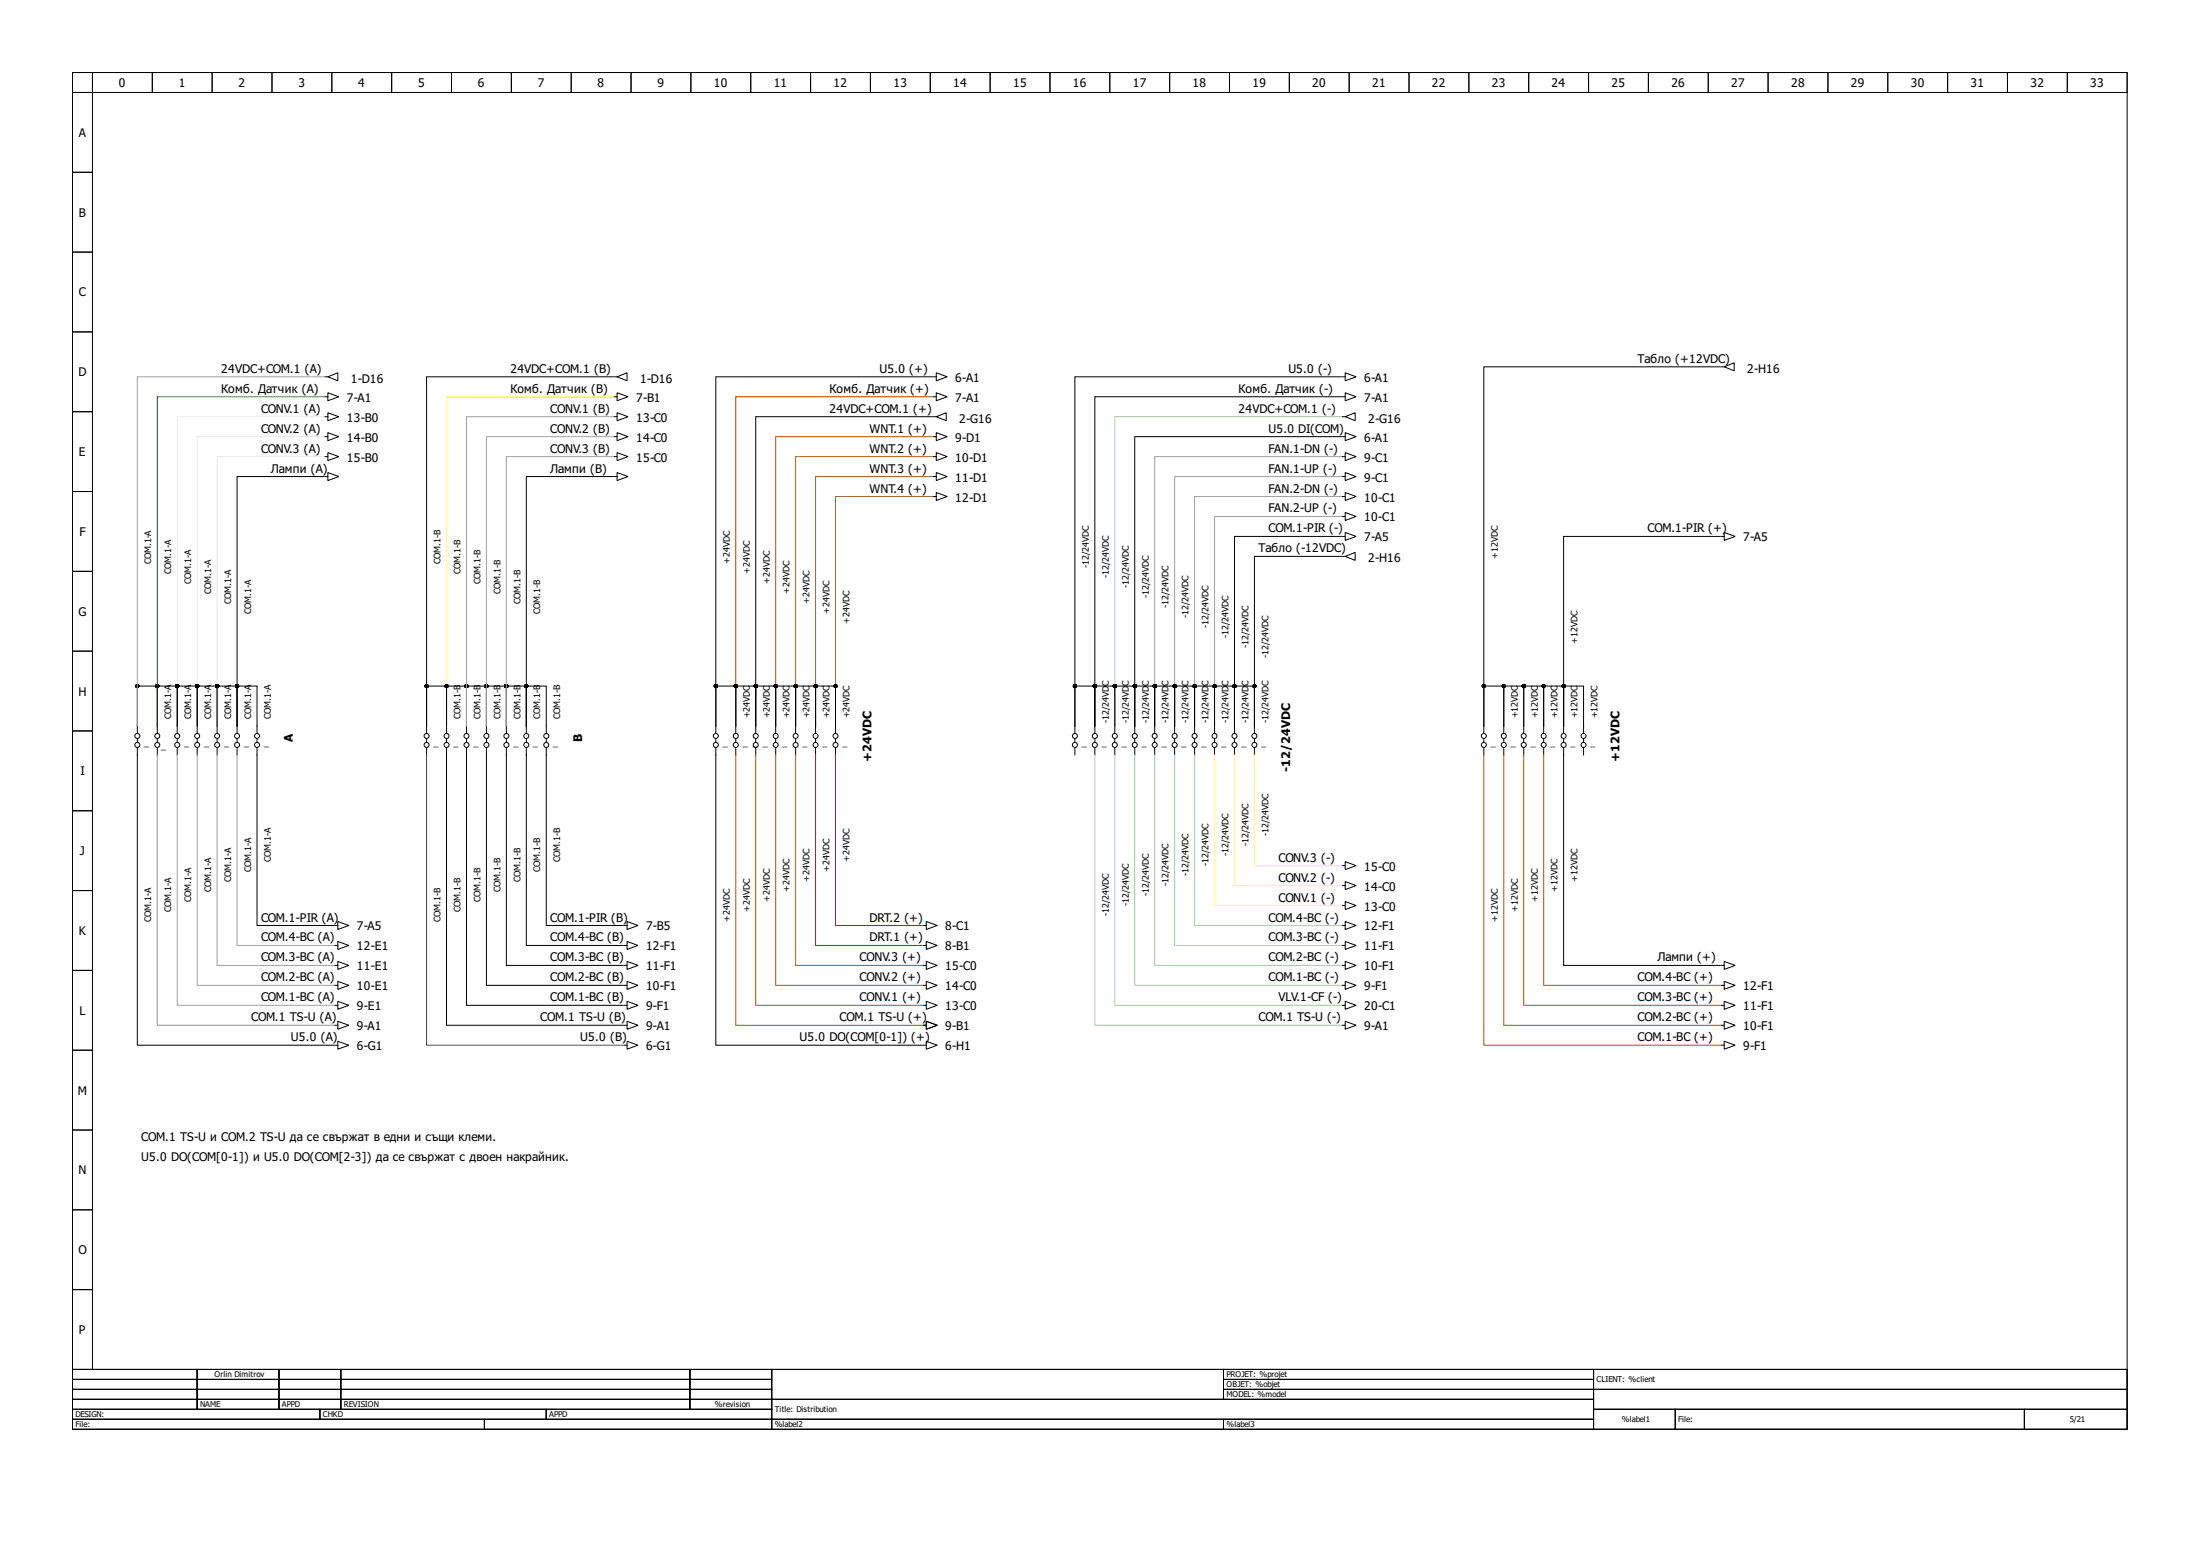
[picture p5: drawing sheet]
<svg xmlns="http://www.w3.org/2000/svg" width="297mm" height="210mm" viewBox="0 0 297 210" stroke-linecap="round" stroke-linejoin="round" font-family="sans-serif">
<g fill="none" stroke="#000" stroke-width=".14">
<path d="M9.8 9.8h277.4v175.1h-277.4zM9.8 9.8h2.7v2.7h-2.7zM9.8 12.5h2.7v10.8h-2.7zM12.5 9.8h8.1v2.7h-8.1zM20.6 9.8h8v2.7h-8zM28.6 9.8h8.1v2.7h-8.1zM36.7 9.8h8.1v2.7h-8.1zM44.8 9.8h8.1v2.7h-8.1zM52.9 9.8h8.1v2.7h-8.1zM61 9.8h8v2.7h-8zM69 9.8h8.1v2.7h-8.1zM77.1 9.8h8.1v2.7h-8.1z"/>
<path d="M85.2 9.8h8.1v2.7h-8.1zM93.3 9.8h8.1v2.7h-8.1zM101.4 9.8h8v2.7h-8zM109.4 9.8h8.1v2.7h-8.1zM117.5 9.8h8.1v2.7h-8.1zM125.6 9.8h8.1v2.7h-8.1zM133.7 9.8h8.1v2.7h-8.1zM141.8 9.8h8v2.7h-8zM149.8 9.8h8.1v2.7h-8.1zM157.9 9.8h8.1v2.7h-8.1zM166 9.8h8.1v2.7h-8.1zM174.1 9.8h8.1v2.7h-8.1z"/>
<path d="M182.2 9.8h8v2.7h-8zM190.2 9.8h8.1v2.7h-8.1zM198.3 9.8h8.1v2.7h-8.1zM206.4 9.8h8.1v2.7h-8.1zM214.5 9.8h8.1v2.7h-8.1zM222.6 9.8h8v2.7h-8zM230.6 9.8h8.1v2.7h-8.1zM238.7 9.8h8.1v2.7h-8.1zM246.8 9.8h8.1v2.7h-8.1zM254.9 9.8h8.1v2.7h-8.1zM263 9.8h8v2.7h-8zM271 9.8h8.1v2.7h-8.1z"/>
<path d="M279.1 9.8h8.1v2.7h-8.1zM9.8 23.3h2.7v10.7h-2.7zM9.8 34h2.7v10.8h-2.7zM9.8 44.8h2.7v10.8h-2.7zM9.8 55.6h2.7v10.7h-2.7zM43.9 56.2h.4M43.9 53.6h.4M43.9 50.9h.4M43.9 58.9h.4M44.3 55.7l1.4 .5-1.4 .6zM44.3 53l1.4 .6-1.4 .5zM44.3 50.9l1.3-.6v1.1z"/>
<path d="M44.3 58.4l1.4 .5-1.4 .6zM82.8 50.9h-25.2v47.1M82.9 56.2h.4M82.9 53.6h.4M82.9 50.9h.4M82.9 58.9h.4M83.3 50.9l1.4-.6v1.1zM83.3 53l1.5 .6-1.5 .5zM83.3 58.4l1.5 .5-1.5 .6zM83.3 55.7l1.5 .5-1.5 .6zM125.9 56.2h-23.9v41.8M125.9 50.9h-29.3v47.1"/>
<path d="M126 56.2h.4M126 53.6h.4M126 50.9h.4M126 58.9h.4M126.4 50.3l1.5 .6-1.5 .5zM126.4 53l1.5 .6-1.5 .5zM126.4 58.4l1.5 .5-1.5 .6zM126.4 56.2l1.4-.5v1.1zM181.1 58.9h-27.9v39.1M181.1 50.9h-36v47.1M181.1 53.6h-33.3v44.4M181.2 56.2h.4"/>
<path d="M181.2 53.6h.4M181.2 50.9h.4M181.2 58.9h.4M181.6 50.3l1.5 .6-1.5 .5zM181.6 56.2l1.4-.5v1.1zM181.6 53l1.5 .6-1.5 .5zM181.6 58.4l1.5 .5-1.5 .6zM232.3 49.5h-32v48.5M232.4 49.5h.4M232.8 49.5l1.3-.5v1.1zM9.8 66.3h2.7v10.8h-2.7zM9.8 77.1h2.7v10.8h-2.7z"/>
<path d="M43.7 64.3h-11.7v33.7M43.9 61.6h.4M43.9 64.3h.4M44.3 63.8l1.4 .5-1.4 .6zM44.3 61.1l1.4 .5-1.4 .6zM82.8 64.3h-11.7v33.7M82.9 61.6h.4M82.9 64.3h.4M83.3 61.1l1.5 .5-1.5 .6zM83.3 63.8l1.5 .5-1.5 .6zM126 61.6h.4M126 64.3h.4"/>
<path d="M126 67h.4M126.4 61.1l1.5 .5-1.5 .6zM126.4 63.8l1.5 .5-1.5 .6zM126.4 66.5l1.5 .5-1.5 .6zM181.1 72.4h-14.4v25.6M181.1 75.1h-11.7v22.9M181.2 61.6h.4M181.2 64.3h.4M181.2 75.1h.4M181.2 72.4h.4M181.2 67h.4M181.2 69.7h.4"/>
<path d="M181.6 61.1l1.5 .5-1.5 .6zM181.6 75.1l1.4-.5v1zM181.6 71.9l1.5 .5-1.5 .5zM181.6 63.8l1.5 .5-1.5 .6zM181.6 69.2l1.5 .5-1.5 .6zM181.6 66.5l1.5 .5-1.5 .6zM232.3 72.4h-21.2v25.6M232.4 72.4h.4M232.8 71.9l1.5 .5-1.5 .5zM9.8 87.9h2.7v10.8h-2.7zM9.8 98.7h2.7v10.7h-2.7zM18.5 99.7v.5"/>
<path d="M21.2 98v-5.4h2.7v5.4M21.2 98v-5.4h-2.7v6.3M21.2 98v.9M21.2 99.7v.5M23.9 98v-5.4h2.7v5.4M23.9 98v.9M23.9 99.7v.5M26.6 98v-5.4h2.7v5.4M26.6 98v.9M26.6 99.7v.5M29.3 98v-5.4h2.7v5.4M29.3 98v.9"/>
<path d="M29.3 99.7v.5M32 98v-5.4h2.7v6.3M32 98v.9M32 99.7v.5M34.7 99.7v.5M57.6 98v-5.4h2.7v5.4M57.6 98v.9M57.6 99.7v.5M60.3 98v-5.4h2.7v5.4M60.3 98v.9M60.3 99.7v.5M63 98v-5.4h2.7v5.4"/>
<path d="M63 98v.9M63 99.7v.5M65.7 98v-5.4h2.7v5.4M65.7 98v.9M65.7 99.7v.5M68.4 98v-5.4h2.7v5.4M68.4 98v.9M68.4 99.7v.5M71.1 98v-5.4h2.7v6.3M71.1 98v.9M71.1 99.7v.5M73.8 99.7v.5"/>
<path d="M96.6 98v-5.4h2.7v5.4M96.6 98v.9M96.6 99.7v.5M99.3 98v.9M99.3 99.7v.5M99.3 98v-5.4h2.7v5.4M102 98v-5.4h2.7v5.4M102 98v.9M102 99.7v.5M104.7 98v-5.4h2.7v5.4M104.7 98v.9M104.7 99.7v.5"/>
<path d="M107.4 98v.9M107.4 99.7v.5M107.4 98v-5.4h2.7v5.4M110.1 98v-5.4h2.7v6.3M110.1 98v.9M110.1 99.7v.5M112.8 99.7v.5M145.1 98v-5.4h2.7v5.4M145.1 98v.9M145.1 99.7v.5M147.8 98v.9M147.8 99.7v.5"/>
<path d="M147.8 98v-5.4h2.7v5.4M150.5 98v.9M150.5 99.7v.5M150.5 98v-5.4h2.7v5.4M153.2 98v-5.4h2.7v5.4M153.2 98v.9M153.2 99.7v.5M155.9 98v.9M155.9 99.7v.5M155.9 98v-5.4h2.7v5.4M158.6 98v.9M158.6 99.7v.5"/>
<path d="M158.6 98v-5.4h2.7v5.4M161.3 98v-5.4h2.7v5.4M161.3 98v.9M161.3 99.7v.5M164 98v.9M164 99.7v.5M164 98v-5.4h2.7v5.4M166.7 98v.9M166.7 99.7v.5M166.7 98v-5.4h2.7v5.4M169.4 98v.9M169.4 99.7v.5"/>
<path d="M200.3 98v-5.4h2.7v5.4M200.3 98v.9M200.3 99.7v.5M203 98v-5.4h2.7v5.4M203 98v.9M203 99.7v.5M205.7 98v-5.4h2.7v5.4M205.7 98v.9M205.7 99.7v.5M208.4 98v-5.4h2.7v5.4M208.4 98v.9M208.4 99.7v.5"/>
<path d="M211.1 98v-5.4h2.7v6.3M211.1 98v.9M211.1 99.7v.5M213.8 99.7v.5M9.8 109.4h2.7v10.8h-2.7zM18.5 101v40.1h26.6M21.2 101v.9M23.9 101v.9M26.6 101v.9M29.3 101v.9M32 101v.9M34.7 101v23.9h10.4"/>
<path d="M57.6 101v.9M60.3 101v37.4h23.8M63 101v34.7h21.1M65.7 101v32h18.4M68.4 101v29.3h15.7M71.1 101v26.6h13M73.8 101v23.9h10.3M96.6 101v40.1h27.9M99.3 101v.9M102 101v.9M104.7 101v.9M107.4 101v.9"/>
<path d="M110.1 101v.9M112.8 101v.9M145.1 101v.9M147.8 101v.9M150.5 101v.9M153.2 101v.9M155.9 101v.9M158.6 101v.9M161.3 101v.9M164 101v.9M166.7 101v.9M169.4 101v.9"/>
<path d="M181.2 116.8h.4M181.2 119.5h.4M181.6 116.3l1.5 .5-1.5 .6zM181.6 119l1.5 .5-1.5 .6zM200.3 101v.9M203 101v.9M205.7 101v.9M208.4 101v.9M211.1 101v29.3h21.2M213.8 101v.9M9.8 120.2h2.7v10.8h-2.7zM9.8 131h2.7v10.8h-2.7z"/>
<path d="M45.2 124.9h.4M45.2 138.4h.4M45.2 135.7h.4M45.2 130.3h.4M45.2 127.6h.4M45.2 133h.4M45.6 137.9l1.5 .5-1.5 .5zM45.6 135.2l1.5 .5-1.5 .5zM45.6 129.8l1.5 .5-1.5 .6zM45.6 132.5l1.5 .5-1.5 .5zM45.6 127.1l1.5 .5-1.5 .6zM45.6 124.4l1.5 .5-1.5 .6z"/>
<path d="M84.3 124.9h.4M84.3 138.4h.4M84.3 135.7h.4M84.3 130.3h.4M84.3 127.6h.4M84.3 133h.4M84.7 135.2l1.4 .5-1.4 .5zM84.7 137.9l1.4 .5-1.4 .5zM84.7 124.4l1.4 .5-1.4 .6zM84.7 129.8l1.4 .5-1.4 .6zM84.7 132.5l1.4 .5-1.4 .5zM84.7 127.1l1.4 .5-1.4 .6z"/>
<path d="M124.7 124.9h.4M124.7 138.4h.4M124.7 135.7h.4M124.7 130.3h.4M124.7 127.6h.4M124.7 133h.4M125.1 124.4l1.4 .5-1.4 .6zM125.1 137.9l1.4 .5-1.4 .5zM125.1 127.1l1.4 .5-1.4 .6zM125.1 129.8l1.4 .5-1.4 .6zM125.1 132.5l1.4 .5-1.4 .5zM125.1 135.2l1.4 .5-1.4 .5z"/>
<path d="M181.2 124.9h.4M181.2 138.4h.4M181.2 135.7h.4M181.2 130.3h.4M181.2 127.6h.4M181.2 133h.4M181.2 122.2h.4M181.6 124.4l1.5 .5-1.5 .6zM181.6 137.9l1.5 .5-1.5 .5zM181.6 135.2l1.5 .5-1.5 .5zM181.6 127.1l1.5 .5-1.5 .6zM181.6 132.5l1.5 .5-1.5 .5z"/>
<path d="M181.6 129.8l1.5 .5-1.5 .6zM181.6 121.7l1.5 .5-1.5 .6zM232.4 138.4h.4M232.4 135.7h.4M232.4 130.3h.4M232.4 133h.4M232.8 137.9l1.5 .5-1.5 .5zM232.8 135.2l1.5 .5-1.5 .5zM232.8 132.5l1.5 .5-1.5 .5zM232.8 129.8l1.5 .5-1.5 .6zM9.8 141.8h2.7v10.7h-2.7zM9.8 152.5h2.7v10.8h-2.7z"/>
<path d="M45.2 141.1h.4M45.6 140.6l1.5 .5-1.5 .5zM84.3 141.1h.4M84.7 140.6l1.4 .5-1.4 .5zM124.7 141.1h.4M125.1 140.6l1.4 .5-1.4 .5zM232.4 141.1h.4M232.8 140.6l1.5 .5-1.5 .5zM9.8 163.3h2.7v10.8h-2.7zM9.8 174.1h2.7v10.8h-2.7zM9.8 184.9h277.4v8h-277.4zM9.8 184.9h16.8v1.3h-16.8z"/>
<path d="M9.8 186.2h16.8v1.3h-16.8zM9.8 187.5h16.8v1.4h-16.8zM9.8 188.9h16.8v1.3h-16.8zM9.8 190.2h33.4v1.4h-33.4zM9.8 191.6h55.6v1.3h-55.6zM26.6 184.9h11.1v1.3h-11.1zM26.6 186.2h11.1v1.3h-11.1zM26.6 187.5h11.1v1.4h-11.1zM26.6 188.9h11.1v1.3h-11.1zM37.7 184.9h8.3v1.3h-8.3zM37.7 186.2h8.3v1.3h-8.3zM37.7 187.5h8.3v1.4h-8.3z"/>
<path d="M37.7 188.9h8.3v1.3h-8.3zM43.2 190.2h30.6v1.4h-30.6zM46 184.9h47.1v1.3h-47.1zM46 186.2h47.1v1.3h-47.1zM46 187.5h47.1v1.4h-47.1zM46 188.9h47.1v1.3h-47.1zM65.4 191.6h38.8v1.3h-38.8zM73.8 190.2h30.4v1.4h-30.4zM93.1 184.9h11.1v1.3h-11.1zM93.1 186.2h11.1v1.3h-11.1zM93.1 187.5h11.1v1.4h-11.1zM93.1 188.9h11.1v1.3h-11.1z"/>
<path d="M104.2 184.9h61v4h-61zM104.2 188.9h111v2.7h-111zM104.2 191.6h61v1.3h-61zM165.2 184.9h50v1.3h-50zM165.2 186.2h50v1.3h-50zM165.2 187.5h50v1.4h-50zM165.2 191.6h50v1.3h-50zM215.2 184.9h72v2.6h-72zM215.2 187.5h72v2.7h-72zM215.2 190.2h11v2.7h-11zM226.2 190.2h47.1v2.7h-47.1zM273.3 190.2h13.9v2.7h-13.9z"/>
<circle cx="18.5" cy="99.3" r=".34"/>
<circle cx="21.2" cy="99.3" r=".34"/>
<circle cx="23.9" cy="99.3" r=".34"/>
<circle cx="26.6" cy="99.3" r=".34"/>
<circle cx="29.3" cy="99.3" r=".34"/>
<circle cx="32" cy="99.3" r=".34"/>
<circle cx="34.7" cy="99.3" r=".34"/>
<circle cx="57.6" cy="99.3" r=".34"/>
<circle cx="60.3" cy="99.3" r=".34"/>
<circle cx="63" cy="99.3" r=".34"/>
<circle cx="65.7" cy="99.3" r=".34"/>
<circle cx="68.4" cy="99.3" r=".34"/>
<circle cx="71.1" cy="99.3" r=".34"/>
<circle cx="73.8" cy="99.3" r=".34"/>
<circle cx="96.6" cy="99.3" r=".34"/>
<circle cx="99.3" cy="99.3" r=".34"/>
<circle cx="102" cy="99.3" r=".34"/>
<circle cx="104.7" cy="99.3" r=".34"/>
<circle cx="107.4" cy="99.3" r=".34"/>
<circle cx="110.1" cy="99.3" r=".34"/>
<circle cx="112.8" cy="99.3" r=".34"/>
<circle cx="145.1" cy="99.3" r=".34"/>
<circle cx="147.8" cy="99.3" r=".34"/>
<circle cx="150.5" cy="99.3" r=".34"/>
<circle cx="153.2" cy="99.3" r=".34"/>
<circle cx="155.9" cy="99.3" r=".34"/>
<circle cx="158.6" cy="99.3" r=".34"/>
<circle cx="161.3" cy="99.3" r=".34"/>
<circle cx="164" cy="99.3" r=".34"/>
<circle cx="166.7" cy="99.3" r=".34"/>
<circle cx="169.4" cy="99.3" r=".34"/>
<circle cx="200.3" cy="99.3" r=".34"/>
<circle cx="203" cy="99.3" r=".34"/>
<circle cx="205.7" cy="99.3" r=".34"/>
<circle cx="208.4" cy="99.3" r=".34"/>
<circle cx="211.1" cy="99.3" r=".34"/>
<circle cx="213.8" cy="99.3" r=".34"/>
<circle cx="18.5" cy="100.6" r=".34"/>
<circle cx="21.2" cy="100.6" r=".34"/>
<circle cx="23.9" cy="100.6" r=".34"/>
<circle cx="26.6" cy="100.6" r=".34"/>
<circle cx="29.3" cy="100.6" r=".34"/>
<circle cx="32" cy="100.6" r=".34"/>
<circle cx="34.7" cy="100.6" r=".34"/>
<circle cx="57.6" cy="100.6" r=".34"/>
<circle cx="60.3" cy="100.6" r=".34"/>
<circle cx="63" cy="100.6" r=".34"/>
<circle cx="65.7" cy="100.6" r=".34"/>
<circle cx="68.4" cy="100.6" r=".34"/>
<circle cx="71.1" cy="100.6" r=".34"/>
<circle cx="73.8" cy="100.6" r=".34"/>
<circle cx="96.6" cy="100.6" r=".34"/>
<circle cx="99.3" cy="100.6" r=".34"/>
<circle cx="102" cy="100.6" r=".34"/>
<circle cx="104.7" cy="100.6" r=".34"/>
<circle cx="107.4" cy="100.6" r=".34"/>
<circle cx="110.1" cy="100.6" r=".34"/>
<circle cx="112.8" cy="100.6" r=".34"/>
<circle cx="145.1" cy="100.6" r=".34"/>
<circle cx="147.8" cy="100.6" r=".34"/>
<circle cx="150.5" cy="100.6" r=".34"/>
<circle cx="153.2" cy="100.6" r=".34"/>
<circle cx="155.9" cy="100.6" r=".34"/>
<circle cx="158.6" cy="100.6" r=".34"/>
<circle cx="161.3" cy="100.6" r=".34"/>
<circle cx="164" cy="100.6" r=".34"/>
<circle cx="166.7" cy="100.6" r=".34"/>
<circle cx="169.4" cy="100.6" r=".34"/>
<circle cx="200.3" cy="100.6" r=".34"/>
<circle cx="203" cy="100.6" r=".34"/>
<circle cx="205.7" cy="100.6" r=".34"/>
<circle cx="208.4" cy="100.6" r=".34"/>
<circle cx="211.1" cy="100.6" r=".34"/>
<circle cx="213.8" cy="100.6" r=".34"/>
</g>
<path d="M43.7 50.9h-25.2v47.1M82.8 56.2h-19.8v41.8M82.8 58.9h-17.1v39.1M82.8 61.6h-14.4v36.4M181.1 69.7h-17.1v28.3M181.1 61.6h-25.2v36.4M181.1 64.3h-22.5v33.7M181.1 67h-19.8v31M23.9 101.9v33.8h21.2M26.6 101.9v31.1h18.5M29.3 101.9v28.4h15.8M32 101.9v25.7h13.1" fill="none" stroke="#a1a1a1" stroke-width=".14"/>
<path d="M181.1 56.2h-30.6v41.8M147.8 101.9v36.5h33.3M150.5 101.9v33.8h30.6M153.2 101.9v31.1h27.9M155.9 101.9v28.4h25.2M158.6 101.9v25.7h22.5M161.3 101.9v23h19.8" fill="none" stroke="#abd1ab" stroke-width=".14"/>
<g fill="#000" stroke="#000" stroke-width=".14">
<circle cx="18.5" cy="92.6" r=".2"/>
<circle cx="21.2" cy="92.6" r=".2"/>
<circle cx="23.9" cy="92.6" r=".2"/>
<circle cx="26.6" cy="92.6" r=".2"/>
<circle cx="29.3" cy="92.6" r=".2"/>
<circle cx="32" cy="92.6" r=".2"/>
<circle cx="57.6" cy="92.6" r=".2"/>
<circle cx="60.3" cy="92.6" r=".2"/>
<circle cx="63" cy="92.6" r=".2"/>
<circle cx="65.7" cy="92.6" r=".2"/>
<circle cx="68.4" cy="92.6" r=".2"/>
<circle cx="71.1" cy="92.6" r=".2"/>
<circle cx="96.6" cy="92.6" r=".2"/>
<circle cx="99.3" cy="92.6" r=".2"/>
<circle cx="102" cy="92.6" r=".2"/>
<circle cx="104.7" cy="92.6" r=".2"/>
<circle cx="107.4" cy="92.6" r=".2"/>
<circle cx="110.1" cy="92.6" r=".2"/>
<circle cx="112.8" cy="92.6" r=".2"/>
<circle cx="145.1" cy="92.6" r=".2"/>
<circle cx="147.8" cy="92.6" r=".2"/>
<circle cx="150.5" cy="92.6" r=".2"/>
<circle cx="153.2" cy="92.6" r=".2"/>
<circle cx="155.9" cy="92.6" r=".2"/>
<circle cx="158.6" cy="92.6" r=".2"/>
<circle cx="161.3" cy="92.6" r=".2"/>
<circle cx="164" cy="92.6" r=".2"/>
<circle cx="166.7" cy="92.6" r=".2"/>
<circle cx="169.4" cy="92.6" r=".2"/>
<circle cx="200.3" cy="92.6" r=".2"/>
<circle cx="203" cy="92.6" r=".2"/>
<circle cx="205.7" cy="92.6" r=".2"/>
<circle cx="208.4" cy="92.6" r=".2"/>
<circle cx="211.1" cy="92.6" r=".2"/>
</g>
<path d="M125.9 53.6h-26.6v44.4M110.1 101.9v25.7h14.4M112.8 101.9v23h11.7" fill="none" stroke="#f00" stroke-width=".14"/>
<path d="M125.9 58.9h-21.2v39.1M125.9 61.6h-18.5v36.4M125.9 67h-13.1v31M125.9 64.3h-15.8v33.7M99.3 101.9v36.5h25.2M102 101.9v33.8h22.5M104.7 101.9v31.1h19.8M107.4 101.9v28.4h17.1M200.3 101.9v39.2h32M203 101.9v36.5h29.3M205.7 101.9v33.8h26.6M208.4 101.9v31.1h23.9" fill="none" stroke="#a50" stroke-width=".14"/>
<path d="M82.8 53.6h-22.5v44.4M164 101.9v20.3h17.1M166.7 101.9v17.6h14.4M169.4 101.9v14.9h11.7" fill="none" stroke="#ff0" stroke-width=".14"/>
<path d="M43.7 56.2h-19.8v41.8M43.7 58.9h-17.1v39.1M43.7 61.6h-14.4v36.4" fill="none" stroke="#eaeaea" stroke-width=".14"/>
<path d="M21.2 101.9v36.5h23.9" fill="none" stroke="#939393" stroke-width=".14"/>
<path d="M43.7 53.6h-22.5v44.4" fill="none" stroke="#0a0" stroke-width=".14"/>
<path d="M57.6 101.9v39.2h26.5" fill="none" stroke="#00f" stroke-width=".14"/>
<g font-size="1.6">
<text x="16.1" y="11.7">0</text>
<text x="24.1" y="11.7">1</text>
<text x="32.2" y="11.7">2</text>
<text x="40.3" y="11.7">3</text>
<text x="48.4" y="11.7">4</text>
<text x="56.5" y="11.7">5</text>
<text x="64.5" y="11.7">6</text>
<text x="72.6" y="11.7">7</text>
<text x="80.7" y="11.7">8</text>
<text x="88.8" y="11.7">9</text>
<text x="96.4" y="11.7">10</text>
<text x="104.5" y="11.7">11</text>
<text x="112.5" y="11.7">12</text>
<text x="120.6" y="11.7">13</text>
<text x="128.7" y="11.7">14</text>
<text x="136.8" y="11.7">15</text>
<text x="144.9" y="11.7">16</text>
<text x="152.9" y="11.7">17</text>
<text x="161" y="11.7">18</text>
<text x="169.1" y="11.7">19</text>
<text x="177.2" y="11.7">20</text>
<text x="185.3" y="11.7">21</text>
<text x="193.3" y="11.7">22</text>
<text x="201.4" y="11.7">23</text>
<text x="209.5" y="11.7">24</text>
<text x="217.6" y="11.7">25</text>
<text x="225.7" y="11.7">26</text>
<text x="233.7" y="11.7">27</text>
<text x="241.8" y="11.7">28</text>
<text x="249.9" y="11.7">29</text>
<text x="258" y="11.7">30</text>
<text x="266.1" y="11.7">31</text>
<text x="274.1" y="11.7">32</text>
<text x="282.2" y="11.7">33</text>
<text x="10.7" y="18.5">A</text>
<text x="10.7" y="29.2">B</text>
<text x="10.7" y="40">C</text>
<text x="10.6" y="50.8">D</text>
<text x="29.9" y="50.3">24VDC+COM.1 (A)</text>
<text x="29.9" y="53">Комб. Датчик (A)</text>
<text x="47.4" y="51.7">1-D16</text>
<text x="68.9" y="53">Комб. Датчик (B)</text>
<text x="68.9" y="50.3">24VDC+COM.1 (B)</text>
<text x="86.4" y="51.7">1-D16</text>
<text x="112" y="53">Комб. Датчик (+)</text>
<text x="118.7" y="50.3">U5.0 (+)</text>
<text x="129" y="51.5">6-A1</text>
<text x="167.2" y="53">Комб. Датчик (-)</text>
<text x="173.9" y="50.3">U5.0 (-)</text>
<text x="184.2" y="51.5">6-A1</text>
<text x="221.1" y="49">Табло (+12VDC)</text>
<text x="235.9" y="50.3">2-H16</text>
<text x="35.2" y="55.7">CONV.1 (A)</text>
<text x="35.2" y="58.4">CONV.2 (A)</text>
<text x="46.8" y="56.9">13-B0</text>
<text x="46.8" y="54.2">7-A1</text>
<text x="46.8" y="59.6">14-B0</text>
<text x="74.3" y="58.4">CONV.2 (B)</text>
<text x="74.3" y="55.7">CONV.1 (B)</text>
<text x="85.9" y="54.2">7-B1</text>
<text x="85.9" y="59.6">14-C0</text>
<text x="85.9" y="56.9">13-C0</text>
<text x="112" y="55.7">24VDC+COM.1 (+)</text>
<text x="117.4" y="58.4">WNT.1 (+)</text>
<text x="129" y="54.2">7-A1</text>
<text x="129" y="59.6">9-D1</text>
<text x="129.5" y="57.1">2-G16</text>
<text x="167.2" y="55.7">24VDC+COM.1 (-)</text>
<text x="171.3" y="58.4">U5.0 DI(COM)</text>
<text x="184.2" y="54.2">7-A1</text>
<text x="184.2" y="59.6">6-A1</text>
<text x="184.7" y="57.1">2-G16</text>
<text x="10.7" y="61.6">E</text>
<text x="35.2" y="61.1">CONV.3 (A)</text>
<text x="36.6" y="63.8">Лампи (A)</text>
<text x="46.8" y="62.3">15-B0</text>
<text x="74.3" y="63.8">Лампи (B)</text>
<text x="74.3" y="61.1">CONV.3 (B)</text>
<text x="85.9" y="62.3">15-C0</text>
<text x="117.4" y="63.8">WNT.3 (+)</text>
<text x="117.4" y="61.1">WNT.2 (+)</text>
<text x="129" y="62.3">10-D1</text>
<text x="129" y="65">11-D1</text>
<text x="171.3" y="61.1">FAN.1-DN (-)</text>
<text x="171.3" y="63.8">FAN.1-UP (-)</text>
<text x="184.2" y="62.3">9-C1</text>
<text x="184.2" y="65">9-C1</text>
<text x="117.4" y="66.5">WNT.4 (+)</text>
<text x="129" y="67.7">12-D1</text>
<text x="171.3" y="69.2">FAN.2-UP (-)</text>
<text x="171.3" y="71.9">COM.1-PIR (-)</text>
<text x="171.3" y="66.5">FAN.2-DN (-)</text>
<text x="184.2" y="70.4">10-C1</text>
<text x="184.2" y="67.7">10-C1</text>
<text x="222.4" y="71.9">COM.1-PIR (+)</text>
<text x="10.7" y="72.3">F</text>
<text x="169.9" y="74.6">Табло (-12VDC)</text>
<text x="184.2" y="73.1">7-A5</text>
<text x="184.7" y="75.9">2-H16</text>
<text x="235.4" y="73.1">7-A5</text>
<text x="10.6" y="83.1">G</text>
<text x="10.6" y="93.9">H</text>
<text x="39.6" y="100.2" transform="rotate(-90 39.6 100.2)">A</text>
<text x="78.6" y="100.2" transform="rotate(-90 78.6 100.2)">B</text>
<text x="10.9" y="104.7">I</text>
<text x="117.7" y="102.8" transform="rotate(-90 117.7 102.8)">+24VDC</text>
<text x="174.2" y="104.2" transform="rotate(-90 174.2 104.2)">-12/24VDC</text>
<text x="218.7" y="102.8" transform="rotate(-90 218.7 102.8)">+12VDC</text>
<text x="10.8" y="115.4">J</text>
<text x="172.6" y="119">CONV.2 (-)</text>
<text x="172.6" y="116.3">CONV.3 (-)</text>
<text x="184.2" y="117.5">15-C0</text>
<text x="35.2" y="124.4">COM.1-PIR (A)</text>
<text x="48.2" y="125.6">7-A5</text>
<text x="74.3" y="124.4">COM.1-PIR (B)</text>
<text x="87.2" y="125.6">7-B5</text>
<text x="117.4" y="124.4">DRT.2 (+)</text>
<text x="127.6" y="125.6">8-C1</text>
<text x="171.3" y="124.4">COM.4-BC (-)</text>
<text x="172.6" y="121.7">CONV.1 (-)</text>
<text x="184.2" y="125.6">12-F1</text>
<text x="184.2" y="120.2">14-C0</text>
<text x="184.2" y="122.9">13-C0</text>
<text x="10.7" y="126.2">K</text>
<text x="35.2" y="127.1">COM.4-BC (A)</text>
<text x="35.2" y="129.8">COM.3-BC (A)</text>
<text x="48.2" y="131">11-E1</text>
<text x="48.2" y="128.3">12-E1</text>
<text x="74.3" y="127.1">COM.4-BC (B)</text>
<text x="74.3" y="129.8">COM.3-BC (B)</text>
<text x="87.2" y="131">11-F1</text>
<text x="87.2" y="128.3">12-F1</text>
<text x="116" y="129.8">CONV.3 (+)</text>
<text x="117.4" y="127.1">DRT.1 (+)</text>
<text x="127.6" y="128.3">8-B1</text>
<text x="127.6" y="131">15-C0</text>
<text x="171.3" y="127.1">COM.3-BC (-)</text>
<text x="171.3" y="129.8">COM.2-BC (-)</text>
<text x="184.2" y="128.3">11-F1</text>
<text x="184.2" y="131">10-F1</text>
<text x="223.8" y="129.8">Лампи (+)</text>
<text x="10.7" y="137">L</text>
<text x="33.9" y="137.9">COM.1 TS-U (A)</text>
<text x="35.2" y="135.2">COM.1-BC (A)</text>
<text x="35.2" y="132.5">COM.2-BC (A)</text>
<text x="48.2" y="136.4">9-E1</text>
<text x="48.2" y="133.7">10-E1</text>
<text x="72.9" y="137.9">COM.1 TS-U (B)</text>
<text x="74.3" y="135.2">COM.1-BC (B)</text>
<text x="74.3" y="132.5">COM.2-BC (B)</text>
<text x="87.2" y="136.4">9-F1</text>
<text x="87.2" y="133.7">10-F1</text>
<text x="113.3" y="137.9">COM.1 TS-U (+)</text>
<text x="116" y="135.2">CONV.1 (+)</text>
<text x="116" y="132.5">CONV.2 (+)</text>
<text x="127.6" y="133.7">14-C0</text>
<text x="127.6" y="136.4">13-C0</text>
<text x="169.9" y="137.9">COM.1 TS-U (-)</text>
<text x="171.3" y="132.5">COM.1-BC (-)</text>
<text x="172.6" y="135.2">VLV.1-CF (-)</text>
<text x="184.2" y="136.4">20-C1</text>
<text x="184.2" y="133.7">9-F1</text>
<text x="221.1" y="132.5">COM.4-BC (+)</text>
<text x="221.1" y="135.2">COM.3-BC (+)</text>
<text x="221.1" y="137.9">COM.2-BC (+)</text>
<text x="235.4" y="136.4">11-F1</text>
<text x="235.4" y="133.7">12-F1</text>
<text x="39.3" y="140.6">U5.0 (A)</text>
<text x="48.2" y="139.1">9-A1</text>
<text x="48.2" y="141.8">6-G1</text>
<text x="78.3" y="140.6">U5.0 (B)</text>
<text x="87.2" y="141.8">6-G1</text>
<text x="87.2" y="139.1">9-A1</text>
<text x="108" y="140.6">U5.0 DO(COM[0-1]) (+)</text>
<text x="127.6" y="139.1">9-B1</text>
<text x="127.6" y="141.8">6-H1</text>
<text x="184.2" y="139.1">9-A1</text>
<text x="221.1" y="140.6">COM.1-BC (+)</text>
<text x="235.4" y="139.1">10-F1</text>
<text x="235.4" y="141.8">9-F1</text>
<text x="10.5" y="147.8">M</text>
<text x="19.1" y="154">COM.1 TS-U и COM.2 TS-U да се свържат в едни и същи клеми.</text>
<text x="10.6" y="158.5">N</text>
<text x="19.1" y="156.7">U5.0 DO(COM[0-1]) и U5.0 DO(COM[2-3]) да се свържат с двоен накрайник.</text>
<text x="10.6" y="169.3">O</text>
<text x="10.7" y="180.1">P</text>
</g>
<g font-size="1.2">
<text x="20.4" y="76.2" transform="rotate(-90 20.4 76.2)">COM.1-A</text>
<text x="23.1" y="77.5" transform="rotate(-90 23.1 77.5)">COM.1-A</text>
<text x="59.5" y="76.2" transform="rotate(-90 59.5 76.2)">COM.1-B</text>
<text x="62.2" y="77.5" transform="rotate(-90 62.2 77.5)">COM.1-B</text>
<text x="98.5" y="76.1" transform="rotate(-90 98.5 76.1)">+24VDC</text>
<text x="101.2" y="77.5" transform="rotate(-90 101.2 77.5)">+24VDC</text>
<text x="147" y="76.7" transform="rotate(-90 147 76.7)">-12/24VDC</text>
<text x="202.2" y="75.4" transform="rotate(-90 202.2 75.4)">+12VDC</text>
<text x="25.8" y="78.9" transform="rotate(-90 25.8 78.9)">COM.1-A</text>
<text x="28.5" y="80.2" transform="rotate(-90 28.5 80.2)">COM.1-A</text>
<text x="31.2" y="81.6" transform="rotate(-90 31.2 81.6)">COM.1-A</text>
<text x="33.9" y="82.9" transform="rotate(-90 33.9 82.9)">COM.1-A</text>
<text x="64.9" y="78.9" transform="rotate(-90 64.9 78.9)">COM.1-B</text>
<text x="67.6" y="80.2" transform="rotate(-90 67.6 80.2)">COM.1-B</text>
<text x="70.3" y="81.6" transform="rotate(-90 70.3 81.6)">COM.1-B</text>
<text x="72.9" y="82.9" transform="rotate(-90 72.9 82.9)">COM.1-B</text>
<text x="103.9" y="78.8" transform="rotate(-90 103.9 78.8)">+24VDC</text>
<text x="106.6" y="80.2" transform="rotate(-90 106.6 80.2)">+24VDC</text>
<text x="109.3" y="81.5" transform="rotate(-90 109.3 81.5)">+24VDC</text>
<text x="112" y="82.8" transform="rotate(-90 112 82.8)">+24VDC</text>
<text x="149.7" y="78.1" transform="rotate(-90 149.7 78.1)">-12/24VDC</text>
<text x="152.4" y="79.4" transform="rotate(-90 152.4 79.4)">-12/24VDC</text>
<text x="155.1" y="80.8" transform="rotate(-90 155.1 80.8)">-12/24VDC</text>
<text x="157.8" y="82.1" transform="rotate(-90 157.8 82.1)">-12/24VDC</text>
<text x="160.5" y="83.5" transform="rotate(-90 160.5 83.5)">-12/24VDC</text>
<text x="114.7" y="84.2" transform="rotate(-90 114.7 84.2)">+24VDC</text>
<text x="163.2" y="84.8" transform="rotate(-90 163.2 84.8)">-12/24VDC</text>
<text x="165.9" y="86.1" transform="rotate(-90 165.9 86.1)">-12/24VDC</text>
<text x="168.6" y="87.5" transform="rotate(-90 168.6 87.5)">-12/24VDC</text>
<text x="171.3" y="88.8" transform="rotate(-90 171.3 88.8)">-12/24VDC</text>
<text x="213" y="86.9" transform="rotate(-90 213 86.9)">+12VDC</text>
<text x="149.7" y="92.6" transform="rotate(-90 149.7 92.6)">C</text>
<text x="152.4" y="92.6" transform="rotate(-90 152.4 92.6)">C</text>
<text x="155.1" y="92.6" transform="rotate(-90 155.1 92.6)">C</text>
<text x="157.8" y="92.6" transform="rotate(-90 157.8 92.6)">C</text>
<text x="160.5" y="92.6" transform="rotate(-90 160.5 92.6)">C</text>
<text x="163.2" y="92.6" transform="rotate(-90 163.2 92.6)">C</text>
<text x="165.9" y="92.6" transform="rotate(-90 165.9 92.6)">C</text>
<text x="168.6" y="92.6" transform="rotate(-90 168.6 92.6)">C</text>
<text x="19.5" y="100.7">_</text>
<text x="21.8" y="101.1">_</text>
<text x="23.1" y="97.1" transform="rotate(-90 23.1 97.1)">COM.1-A</text>
<text x="24.9" y="100.7">_</text>
<text x="25.8" y="97.1" transform="rotate(-90 25.8 97.1)">COM.1-A</text>
<text x="27.6" y="100.7">_</text>
<text x="28.5" y="97.1" transform="rotate(-90 28.5 97.1)">COM.1-A</text>
<text x="30.3" y="100.7">_</text>
<text x="31.2" y="97.1" transform="rotate(-90 31.2 97.1)">COM.1-A</text>
<text x="33" y="100.7">_</text>
<text x="33.9" y="97.1" transform="rotate(-90 33.9 97.1)">COM.1-A</text>
<text x="35.6" y="100.7">_</text>
<text x="36.6" y="97.1" transform="rotate(-90 36.6 97.1)">COM.1-A</text>
<text x="58.5" y="100.7">_</text>
<text x="61.2" y="100.7">_</text>
<text x="62.2" y="97.1" transform="rotate(-90 62.2 97.1)">COM.1-B</text>
<text x="63.9" y="100.7">_</text>
<text x="64.9" y="97.1" transform="rotate(-90 64.9 97.1)">COM.1-B</text>
<text x="67.6" y="97.1" transform="rotate(-90 67.6 97.1)">COM.1-B</text>
<text x="69.3" y="100.7">_</text>
<text x="70.3" y="97.1" transform="rotate(-90 70.3 97.1)">COM.1-B</text>
<text x="72" y="100.7">_</text>
<text x="72.9" y="97.1" transform="rotate(-90 72.9 97.1)">COM.1-B</text>
<text x="74.7" y="100.7">_</text>
<text x="75.6" y="97.1" transform="rotate(-90 75.6 97.1)">COM.1-B</text>
<text x="97.6" y="100.7">_</text>
<text x="100.3" y="100.7">_ _ _</text>
<text x="101.2" y="97" transform="rotate(-90 101.2 97)">+24VDC</text>
<text x="103.9" y="97" transform="rotate(-90 103.9 97)">+24VDC</text>
<text x="105.7" y="100.7">_</text>
<text x="106.6" y="97" transform="rotate(-90 106.6 97)">+24VDC</text>
<text x="108.4" y="100.7">_</text>
<text x="109.3" y="97" transform="rotate(-90 109.3 97)">+24VDC</text>
<text x="111.1" y="100.7">_</text>
<text x="112" y="97" transform="rotate(-90 112 97)">+24VDC</text>
<text x="113.8" y="100.7">_</text>
<text x="114.7" y="97" transform="rotate(-90 114.7 97)">+24VDC</text>
<text x="146.1" y="100.7">_</text>
<text x="148.8" y="100.7">_</text>
<text x="149.7" y="97.6" transform="rotate(-90 149.7 97.6)">-12/24VD</text>
<text x="151.5" y="100.7">_</text>
<text x="152.4" y="97.6" transform="rotate(-90 152.4 97.6)">-12/24VD</text>
<text x="154.2" y="100.7">_</text>
<text x="155.1" y="97.6" transform="rotate(-90 155.1 97.6)">-12/24VD</text>
<text x="156.8" y="100.7">_</text>
<text x="157.8" y="97.6" transform="rotate(-90 157.8 97.6)">-12/24VD</text>
<text x="159.5" y="100.7">_</text>
<text x="160.5" y="97.6" transform="rotate(-90 160.5 97.6)">-12/24VD</text>
<text x="162.2" y="100.7">_</text>
<text x="163.2" y="97.6" transform="rotate(-90 163.2 97.6)">-12/24VD</text>
<text x="164.9" y="100.7">_</text>
<text x="165.9" y="97.6" transform="rotate(-90 165.9 97.6)">-12/24VD</text>
<text x="167.6" y="100.7">_</text>
<text x="168.6" y="97.6" transform="rotate(-90 168.6 97.6)">-12/24VD</text>
<text x="170.3" y="100.7">_</text>
<text x="171.3" y="97.6" transform="rotate(-90 171.3 97.6)">-12/24VDC</text>
<text x="201.3" y="100.7">_</text>
<text x="204" y="100.7">_</text>
<text x="204.9" y="97" transform="rotate(-90 204.9 97)">+12VDC</text>
<text x="206.7" y="100.7">_</text>
<text x="207.6" y="97" transform="rotate(-90 207.6 97)">+12VDC</text>
<text x="209.4" y="100.7">_</text>
<text x="210.3" y="97" transform="rotate(-90 210.3 97)">+12VDC</text>
<text x="212.1" y="100.7">_</text>
<text x="213" y="97" transform="rotate(-90 213 97)">+12VDC</text>
<text x="214.8" y="100.7">_</text>
<text x="215.7" y="97" transform="rotate(-90 215.7 97)">+12VDC</text>
<text x="171.3" y="112.9" transform="rotate(-90 171.3 112.9)">-12/24VDC</text>
<text x="31.2" y="119.1" transform="rotate(-90 31.2 119.1)">COM.1-A</text>
<text x="33.9" y="117.7" transform="rotate(-90 33.9 117.7)">COM.1-A</text>
<text x="36.6" y="116.4" transform="rotate(-90 36.6 116.4)">COM.1-A</text>
<text x="70.3" y="119.1" transform="rotate(-90 70.3 119.1)">COM.1-B</text>
<text x="72.9" y="117.7" transform="rotate(-90 72.9 117.7)">COM.1-B</text>
<text x="75.6" y="116.4" transform="rotate(-90 75.6 116.4)">COM.1-B</text>
<text x="109.3" y="119" transform="rotate(-90 109.3 119)">+24VDC</text>
<text x="112" y="117.7" transform="rotate(-90 112 117.7)">+24VDC</text>
<text x="114.7" y="116.3" transform="rotate(-90 114.7 116.3)">+24VDC</text>
<text x="157.8" y="119.6" transform="rotate(-90 157.8 119.6)">-12/24VDC</text>
<text x="160.5" y="118.3" transform="rotate(-90 160.5 118.3)">-12/24VDC</text>
<text x="163.2" y="116.9" transform="rotate(-90 163.2 116.9)">-12/24VDC</text>
<text x="165.9" y="115.6" transform="rotate(-90 165.9 115.6)">-12/24VDC</text>
<text x="168.6" y="114.2" transform="rotate(-90 168.6 114.2)">-12/24VDC</text>
<text x="213" y="119" transform="rotate(-90 213 119)">+12VDC</text>
<text x="20.4" y="124.5" transform="rotate(-90 20.4 124.5)">COM.1-A</text>
<text x="23.1" y="123.1" transform="rotate(-90 23.1 123.1)">COM.1-A</text>
<text x="25.8" y="121.8" transform="rotate(-90 25.8 121.8)">COM.1-A</text>
<text x="28.5" y="120.4" transform="rotate(-90 28.5 120.4)">COM.1-A</text>
<text x="59.5" y="124.5" transform="rotate(-90 59.5 124.5)">COM.1-B</text>
<text x="62.2" y="123.1" transform="rotate(-90 62.2 123.1)">COM.1-B</text>
<text x="64.9" y="121.8" transform="rotate(-90 64.9 121.8)">COM.1-B</text>
<text x="67.6" y="120.4" transform="rotate(-90 67.6 120.4)">COM.1-B</text>
<text x="98.5" y="124.4" transform="rotate(-90 98.5 124.4)">+24VDC</text>
<text x="101.2" y="123" transform="rotate(-90 101.2 123)">+24VDC</text>
<text x="103.9" y="121.7" transform="rotate(-90 103.9 121.7)">+24VDC</text>
<text x="106.6" y="120.4" transform="rotate(-90 106.6 120.4)">+24VDC</text>
<text x="149.7" y="123.7" transform="rotate(-90 149.7 123.7)">-12/24VDC</text>
<text x="152.4" y="122.3" transform="rotate(-90 152.4 122.3)">-12/24VDC</text>
<text x="155.1" y="121" transform="rotate(-90 155.1 121)">-12/24VDC</text>
<text x="202.2" y="124.4" transform="rotate(-90 202.2 124.4)">+12VDC</text>
<text x="204.9" y="123" transform="rotate(-90 204.9 123)">+12VDC</text>
<text x="207.6" y="121.7" transform="rotate(-90 207.6 121.7)">+12VDC</text>
<text x="210.3" y="120.4" transform="rotate(-90 210.3 120.4)">+12VDC</text>
</g>
<g font-size="1.1">
<text x="29" y="185.9">Orlin Dimitrov</text>
<text x="165.6" y="185.9">PROJET: %projet</text>
<text x="10.2" y="191.3">DESIGN:</text>
<text x="27" y="190">NAME</text>
<text x="38.1" y="190">APPD</text>
<text x="43.6" y="191.3">CHKD</text>
<text x="46.4" y="190">REVISION</text>
<text x="74.2" y="191.3">APPD</text>
<text x="96.5" y="190">%revision</text>
<text x="104.6" y="190.6">Title: Distribution</text>
<text x="165.6" y="187.3">OBJET: %objet</text>
<text x="165.6" y="188.6">MODEL: %model</text>
<text x="215.6" y="186.6">CLIENT: %client</text>
<text x="219" y="192">%label1</text>
<text x="226.6" y="192">File:</text>
<text x="279.5" y="192">5/21</text>
<text x="10.2" y="192.7">File:</text>
<text x="104.6" y="192.7">%label2</text>
<text x="165.6" y="192.7">%label3</text>
</g>
</svg>
